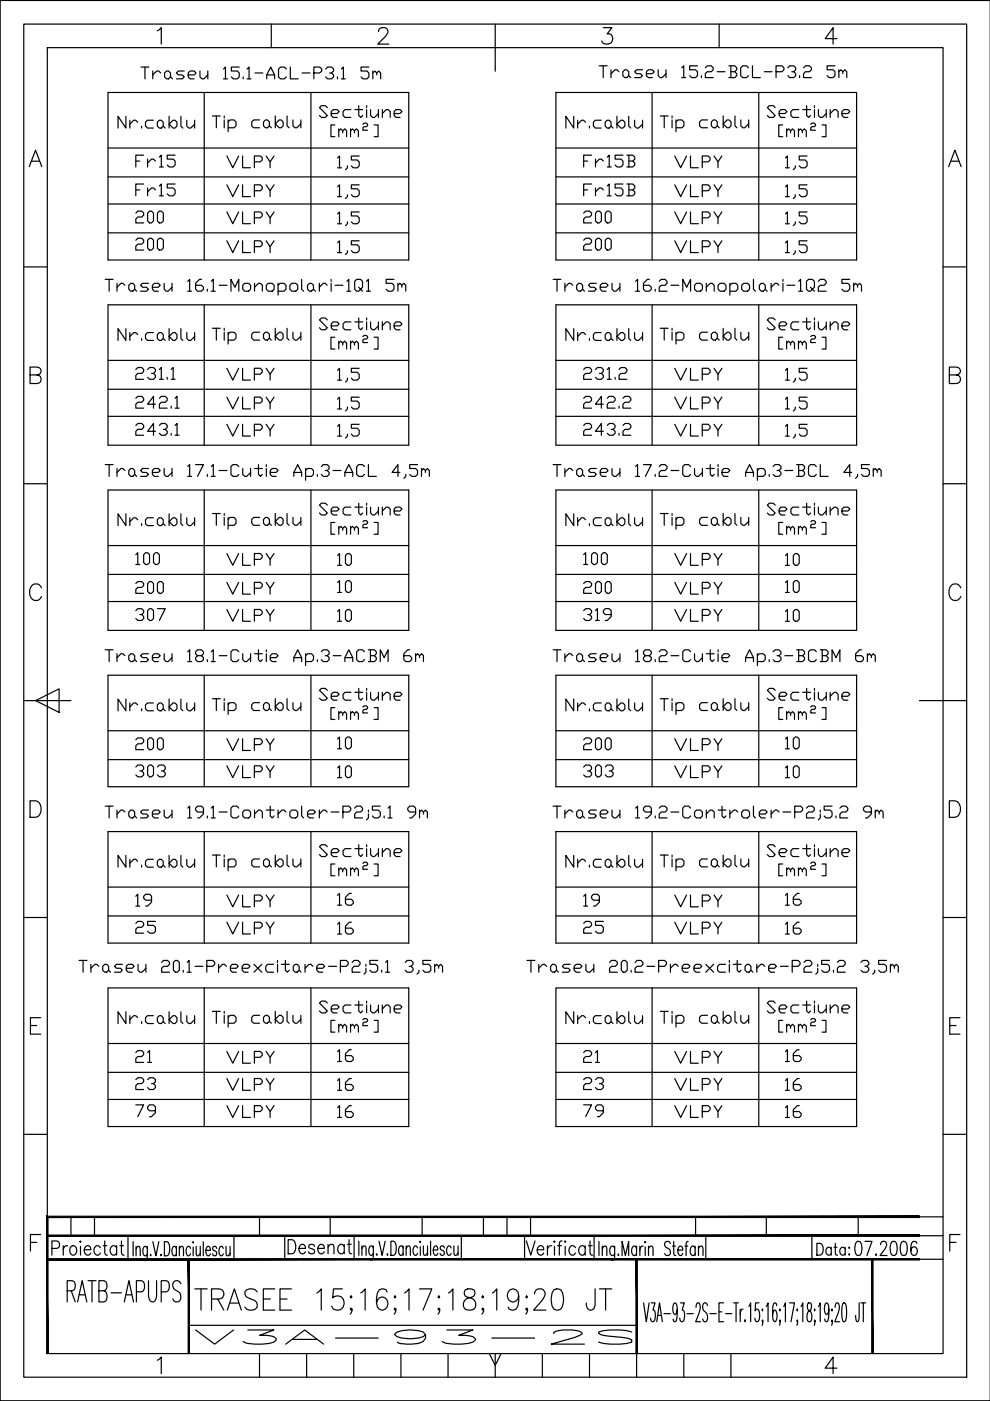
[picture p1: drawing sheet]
<svg xmlns="http://www.w3.org/2000/svg" width="210mm" height="297mm" viewBox="0 0 210 297" stroke-linecap="round" stroke-linejoin="round" font-family="sans-serif">
<!-- layer: INDICATOR -->
<g fill="none" stroke="#000" stroke-width=".25">
<path d="M15 258v4M20 258v4M55 258v4M70 258v4M89.5 258v4M102.5 258v4M107.5 258v4M112.5 258v4M147.5 258v4M162.5 258v4M182 258v4M11 264.7h1a.82 .82 0 0 0 .6-.8 .82 .82 0 0 0-.6-.8h-1v3"/>
<path d="M13.4 264.1v2M14.2 273.7h1.1a1.22 1.22 0 0 0 0-2.2h-1.1v4.5M14.3 264.1a.81 .81 0 0 0-.9 .9M15.1 273.7l.9 2.3M15.1 264.3a.64 .64 0 0 1 1.1 .2 1.01 1.01 0 0 1-.8 1.6 1.19 1.19 0 0 1-.3-1.8zM16.4 276l1-4.5 1 4.5M16.8 274.5h1.2M17.1 263.1v.3l-.1-.1zM17.1 264.3v1.8M17.9 265h1.3a.67 .67 0 0 0-.4-.8 .67 .67 0 0 0-.8 .3 1.01 1.01 0 0 0 .8 1.6l.4-.4M18.6 271.5h1.8M19.5 271.5v4.5"/>
<path d="M21 273.7h1.1a1.23 1.23 0 0 0 0-2.2h-1.1v4.5h1.1a1.41 1.41 0 0 0 0-2.3M21.3 264.5a.67 .67 0 0 0-.6-.4 .67 .67 0 0 0-.7 .4 1.01 1.01 0 0 0 .8 1.6l.5-.4M21.9 264.1h.8M22.2 263.1v2.4l.1 .5 .5 .1M23.5 274.1h2.2M24.7 264.5a.67 .67 0 0 0-.6-.4 .67 .67 0 0 0-.6 .4 1.01 1.01 0 0 0 .8 1.6l.4-.4M24.7 264.1v2M25.4 264.1h.8M25.7 263.1v2.4l.2 .5 .4 .1M26.4 276l.9-4.5 1 4.5M26.7 274.5h1.2M27.1 262v5"/>
<path d="M28.2 263.3v3M28.9 264.8l.4-.5 .3 .1 .1 1.9M28.9 264.3v2M28.9 273.9h1.1a1.39 1.39 0 0 0 0-2.4h-1.1v4.5M31.2 264.3l-.1 2.7-.2 .3-.4-.2M31.2 264.7l-.3-.4h-.2a1.45 1.45 0 0 0 0 2h.2l.3-.5M31.5 271.5v3.3l.4 1 .3 .2 .6-.2 .3-.4 .1-3.9M31.9 266v.3zM32.4 263.3l.7 3 .6-3M34.2 266v.3zM34.2 273.9h1.1a1.41 1.41 0 0 0 0-2.4h-1.1v4.5M34.9 263.3h.5a2.23 2.23 0 0 1 0 3h-.5z"/>
<path d="M37.4 264.7l-.3-.4h-.3a1.45 1.45 0 0 0 0 2h.3l.3-.5M37.4 264.3v2M38 264.8l.4-.5 .4 .1 .1 1.9M38 264.3v2M38.3 272.2a.92 .92 0 0 0-1.3-.6 .92 .92 0 0 0-.3 1.4l.4 .5a1.52 1.52 0 0 1 1 2.3 .87 .87 0 0 1-1.5-.4M40.4 264.7l-.3-.4h-.3a1.45 1.45 0 0 0 0 2h.3l.3-.5M41 263.3v.2zM41 264.4v1.9M41.6 264.3l.1 1.8 .4 .2 .4-.6M42.5 264.3v2M43.1 263.3v3M43.6 265.1h1v-.3a.53 .53 0 0 0-.6-.5l-.4 .8 .1 .7 .3 .5h.3l.3-.5"/>
<path d="M45.9 264.7l-.3-.4-.5 .1v.3a.95 .95 0 0 0 .8 .7 .55 .55 0 0 1 0 .6 .55 .55 0 0 1-.5 .3l-.3-.2v-.3M47.4 264.7l-.4-.4h-.2a1.45 1.45 0 0 0 0 2h.2l.4-.5M47.9 264.3l.1 1.8 .4 .2 .4-.6M48.8 264.3v2M49.6 262.2v5M60.4 261.9v5M61.1 262.8h.8a1.77 1.77 0 0 1 0 3h-.8zM63.4 264.7h1.4a.67 .67 0 0 0-.5-.8 .67 .67 0 0 0-.8 .4 1 1 0 0 0 .8 1.5l.5-.4M66.7 264.3a.66 .66 0 0 0-.6-.5 .66 .66 0 0 0-.7 .5l.2 .2 .8 .3a.55 .55 0 0 1 .2 .9 .73 .73 0 0 1-1.2-.3M67.4 264.7h1.3a.66 .66 0 0 0-.4-.8 .66 .66 0 0 0-.8 .4 1 1 0 0 0 .8 1.5l.4-.4M69.6 264.4l.5-.6 .6 .2 .1 1.8M69.6 263.8v2"/>
<path d="M73 264.3l-.5-.5a1 1 0 0 0-.9 1 1 1 0 0 0 .9 1l.5-.4M73 263.8v2M73.7 263.8h.8M74 262.8v2.5l.1 .4 .5 .1M75.1 262v5M76.1 263.2v3M76.7 264.7l.4-.5 .4 .1 .1 1.9M76.7 264.2v2M79.2 264.2l-.1 2.7-.3 .3-.4-.2M79.2 264.6l-.4-.4h-.2a1.43 1.43 0 0 0 0 2h.2l.4-.5M79.9 265.9v.3zM80.4 263.2l.6 3 .7-3"/>
<path d="M82.1 265.9v.3zM82.9 263.2h.5a2.2 2.2 0 0 1 0 3h-.5zM85.5 264.6l-.4-.4-.4 .1a1.48 1.48 0 0 0 .2 1.9h.2l.4-.5M85.5 264.2v2M86.1 264.7l.4-.5 .4 .1 .1 1.9M86.1 264.2v2M88.5 264.6l-.3-.4h-.2a1.4 1.4 0 0 0 0 2h.2l.3-.5M89.1 263.2v.2zM89.1 264.3v1.9M89.8 264.2v1.8l.4 .2 .4-.6M90.6 264.2v2M91.3 263.2v3"/>
<path d="M91.9 265h.9v-.3a.53 .53 0 0 0-.5-.5 1.43 1.43 0 0 0 0 2h.2l.3-.5M94.2 264.6l-.1-.3-.2-.1-.5 .1-.1 .3a.98 .98 0 0 0 .8 .7 .55 .55 0 0 1-.5 .9l-.2-.2-.1-.3M95.7 264.6l-.4-.4h-.2a1.4 1.4 0 0 0 0 2h.2l.4-.5M96.2 264.2l.1 1.8 .4 .2 .4-.6M97.1 264.2v2M97.8 262v5M111.2 262v5M111.6 263.1l.9 3 .9-3M113.9 265h1.4a.67 .67 0 0 0-.4-.8 .67 .67 0 0 0-.9 .3 1.01 1.01 0 0 0 .8 1.6l.5-.4M116.1 264.1v2M117 264.1a.81 .81 0 0 0-.9 .9M117.6 263.1v.3l-.2-.1z"/>
<path d="M117.6 264.3v1.8M118.2 264.1h.8M119.2 263.1l-.5 .2-.1 .4v2.4M119.8 263.1l.2 .2-.2 .1zM119.8 264.3v1.8M122 264.5a.67 .67 0 0 0-.6-.4 .67 .67 0 0 0-.6 .4 1.01 1.01 0 0 0 .7 1.6l.5-.4M124.1 264.5a.67 .67 0 0 0-.7-.4 .67 .67 0 0 0-.6 .4 1.01 1.01 0 0 0 .8 1.6l.5-.4M124.1 264.1v2M124.8 264.1h.8M125.1 263.1v2.4l.1 .5 .5 .1M126 262v5M127 263.2v3"/>
<path d="M127.7 264.8l.4-.6 .5 .1 .1 1.9M127.7 264.2v2M130.3 264.2l-.1 2.7-.2 .3-.5-.1M130.3 264.6l-.3-.4h-.3a1.35 1.35 0 0 0 0 2h.3l.3-.4M131.1 265.9v.3zM131.9 266.2v-3l.7 3 .7-3v3M135 264.6l-.4-.4h-.2a1.33 1.33 0 0 0 0 2h.2l.4-.4M135 264.2v2M135.7 264.2v2M136.4 264.2l-.5 .1-.2 .8M136.5 276.2l.5 4 .6-4M136.8 263.2v.3z"/>
<path d="M136.8 264.3v1.9M137.5 264.8l.4-.6 .5 .1 .1 1.9M137.5 264.2v2M138.1 276.2h.8l-.5 1.6 .4 .1 .1 .8a1.7 1.7 0 0 1-.4 1.5l-.4-.2-.2-.5M139.5 278.9h.7M140.8 278.5h1.3M142.1 263.6a.67 .67 0 0 0-1.1-.2 .67 .67 0 0 0 .3 1.1 1.06 1.06 0 0 1 .8 1.3 .64 .64 0 0 1-.6 .4 .64 .64 0 0 1-.6-.4M142.6 264.2h.6M142.8 263.2v2.4l.1 .5 .4 .1M143.6 277.6l-.2 .9-.2 .2a1.76 1.76 0 0 1 0-2.5l.2 .2a6.5 6.5 0 0 1 0 3.6l-.4 .2-.2-.2-.1-.3M143.7 265.1h1.1v-.3a.55 .55 0 0 0-.6-.6 1.33 1.33 0 0 0 0 2h.2l.4-.4M144.3 276.2h.8l-.5 1.6 .4 .1 .2 .8a1.66 1.66 0 0 1-.5 1.5l-.4-.2-.2-.5"/>
<path d="M145.2 264.2h.6M145.7 278.5h1.3M145.9 263.2l-.3 .1-.1 .5v2.4M147.4 264.6l-.4-.4h-.2a1.33 1.33 0 0 0 0 2h.2l.4-.4M147.4 264.2v2M147.6 277.2l.3-1h.3l.3 .8a6.9 6.9 0 0 1-1 3.2h1M148.1 264.8l.4-.6 .5 .1 .1 1.9M148.1 264.2v2M149.6 262v5M150 276.8l-.4-.6h-.2a1.47 1.47 0 0 0 .5 2.3v.2a1.3 1.3 0 0 1-.3 1.5h-.2l-.4-.5M150.5 278.5h1.4M152.4 278.1h.6"/>
<path d="M153.4 276.2h-1v4h1M153.8 278.5h1.4M155.5 276.2h1.1M156.1 276.2v4M156.9 277.6v2.6M157.5 277.6l-.3 .2-.3 .9M158 279.9v.3zM158.8 277l.4-.8v4M160.9 276.2h-.7l-.1 1.7 .3-.3h.2a2.23 2.23 0 0 1 0 2.6l-.4-.2-.2-.5M161.7 277.6v.3zM162.5 277l.3-.8v4M164.7 276.8l-.1-.4-.4-.2a3.4 3.4 0 0 0-.4 2.7l.1 .8 .1 .3 .3 .2a1.94 1.94 0 0 0 0-2.4l-.3 .1-.2 1"/>
<path d="M165.3 277.6v.3zM166.2 277l.3-.8v4M167.4 276.2h1l-.7 4M169 277.6v.3zM169.8 277l.4-.8v4M171.2 276.4a1.22 1.22 0 0 0 .7 1.7l.2 .8a1.29 1.29 0 0 1-.3 1.3h-.3a1.8 1.8 0 0 1 .5-2.6 1.27 1.27 0 0 0-.2-1.4zM172.1 262v5M172.7 277.6v.3zM173.2 263.6h.7a1.47 1.47 0 0 1 0 2.5h-.7zM173.5 277l.4-.8v4M175.7 277.6l-.2 .9-.3 .2a1.94 1.94 0 0 1 0-2.5l.3 .2a6.5 6.5 0 0 1 0 3.6l-.3 .2-.3-.2v-.3M176.2 264.8a.55 .55 0 0 0-.5-.4 .55 .55 0 0 0-.5 .4 .76 .76 0 0 0 0 .9 .76 .76 0 0 0 .9 .3l.1-.2"/>
<path d="M176.2 264.4v1.7M176.4 277.6v.3zM176.8 264.4h.7M177.1 277.2l.3-1h.3l.3 .8a6.9 6.9 0 0 1-1 3.2h1M177.1 263.6v2l.1 .4 .4 .1M178.7 276.4l.4-.2a2.96 2.96 0 0 1 .4 2.3l-.2 1.5-.4 .2a2.96 2.96 0 0 1-.4-2.3zM179.2 264.8a.55 .55 0 0 0-.5-.4 .55 .55 0 0 0-.6 .4 .76 .76 0 0 0 0 .9 .76 .76 0 0 0 .9 .3l.2-.2M179.2 264.4v1.7M180.1 264.4v.3zM180.1 265.9v.2zM181.6 263.3l.5-.1a1.49 1.49 0 0 1 .6 1.7l-.3 1.2-.5 .1a1.52 1.52 0 0 1-.7-1.7zM182.2 276.2v3.1l-.3 .9h-.2l-.2-.3-.1-1"/>
<path d="M182.5 276.2h1.1M183 276.2v4M183.4 263.2h1.5l-1.1 3M185.7 265.9v.3zM186.7 263.9l.2-.6 .7-.1a.97 .97 0 0 1 .1 1.6l-1.1 1.4h1.5M189.1 263.3l.5-.1a1.5 1.5 0 0 1 .6 1.7l-.3 1.2-.5 .1a1.5 1.5 0 0 1-.7-1.7zM191.2 263.3l.5-.1a1.5 1.5 0 0 1 .7 1.7l-.4 1.2-.5 .1a1.49 1.49 0 0 1-.6-1.7zM194.4 263.6l-.1-.3-.3-.1-.6 .1a3 3 0 0 0 0 2.8 .88 .88 0 0 0 1.1-.5 .88 .88 0 0 0-.3-1.1l-.3-.2-.5 .2-.3 .7M40 281h95M139.2 280.2l.6-4 .6 4M161.7 280v.2v-.3v.5l-.1 .6M165.4 280l-.1 .2v-.3l.1 .5-.1 .6"/>
<path d="M169.1 280l-.1 .2v-.3l.1 .5-.1 .6M172.8 280l-.1 .2v-.3l.1 .5-.2 .6M176.5 280l-.1 .2v-.3l.1 .5-.2 .6"/>
</g>
<g fill="#000" stroke="#000" stroke-width=".21">
<path d="M10.2 258.1h184.8v-.3zM9.9 257.8h185.1l-184.8 .3zM9.9 257.8l.3 29.2v-28.9zM9.9 257.8l.3 29.2h-.3z"/>
<path d="M10 262.1h185v-.3zM10 261.8h185l-185 .3z"/>
<path d="M10 267.2h185v-.4zM10 266.8h185l-185 .4z"/>
<path d="M39.9 267v20h.3zM39.9 267h.3v20z"/>
<path d="M134.8 267v20h.3zM134.8 267h.3v20z"/>
<path d="M184.8 267v20h.3zM184.8 267h.3v20z"/>
</g>
<!-- layer: 0 -->
<g fill="none" stroke="#000" stroke-width=".25">
<path d="M0 .1h210v296.9h-210zM5 5.1h200v286.9h-200zM10 10.1h190v276.9h-190zM22.9 19.6h63.8v35.5h-63.8zM33.4 6.5l.8-.6v3.5M43.3 19.6v35.5M57.5 5.1v5M65.9 19.6v35.5M80.3 6.7a.87 .87 0 0 1 .6-.8h.7a.84 .84 0 0 1 .5 1.3l-2 2.2h2.3M105 5.1v10M117.9 19.6h63.7v35.5h-63.7zM127.9 5.9h1.8l-1 1.3a1.12 1.12 0 0 1 1.2 1.3 1.12 1.12 0 0 1-1.5 .9l-.5-.2-.3-.5"/>
<path d="M138.3 19.6v35.5M152.5 5.1v5M160.9 19.6v35.5M177.5 8.2h-2.5l1.6-2.3v3.5M6.2 35.3l1.3-3.5 1.4 3.5M6.7 34.2h1.7M22.9 31.4h63.8M22.9 37.5h63.8M45 24.6h1.7M45.9 24.6v2.5M47.5 24.6v.4M47.5 25.4v1.7"/>
<path d="M48.4 25.8l.4-.4h.8l.4 .4v.9l-.4 .4h-1.2M48.4 25.4v2.5M55 25.4h-1.2l-.4 .4v.9l.4 .4h1.2M56.3 25.4h.4l.4 .4v.9l-.4 .4h-.4l-.4-.4v-.9zM57.1 26.7l.4 .4M58.4 26.3l.8-.9h.4l.4 .4v.9l-.4 .4h-.4zM58.4 24.6v2.5M60.9 24.6v2.1l.4 .4M62.1 25.4v1.3l.4 .4h.4l.9-.8M63.8 25.4v1.7M71.6 33.5l.4-.4v2.5M71.6 35.6h.8"/>
<path d="M73.7 35.2v.4l-.5 .4M76.2 33.1h-1.7v.8h1.2l.5 .4v.9l-.5 .4h-.8l-.4-.4M117.9 31.4h63.7M117.9 37.5h63.7M140 24.6h1.7M140.8 24.6v2.5M142.5 24.6v.4M142.5 25.4v1.7M143.3 25.8l.4-.4h.9l.4 .4v.9l-.4 .4h-1.3M143.3 25.4v2.5M150 25.4h-1.3l-.4 .4v.9l.4 .4h1.3M150.8 25.8l.4-.4h.5l.4 .4v.9l-.4 .4h-.5l-.4-.4z"/>
<path d="M152.1 26.7l.4 .4M153.3 26.3l.9-.9h.4l.4 .4v.9l-.4 .4h-.4zM153.3 24.6v2.5M155.8 24.6v2.1l.4 .4M157.1 25.4v1.3l.4 .4h.4l.8-.8M158.7 25.4v1.7M166.5 33.5l.5-.4v2.5M166.5 35.6h.9M168.6 35.2v.4l-.4 .4M171.1 33.1h-1.7v.8h1.3l.4 .4v.9l-.4 .4h-.8l-.5-.4M201.1 35.3l1.4-3.5 1.3 3.5M201.6 34.2h1.7"/>
<path d="M5 56.6h5M22.3 59.2h1.7M22.9 49.4h63.8M22.9 43.3h63.8M23.1 59.2v2.5M39.8 59.7l.4-.5v2.5M42.7 59.2h-.4l-.8 .9v1.2l.4 .4h.8l.4-.4v-.4l-.4-.4h-1.2M44.8 59.7l.4-.5v2.5M64 59.2v2.1l.4 .4M70.2 59.2v.5M71.6 51.5l.4-.4v2.5M71.6 53.6h.8"/>
<path d="M73.5 59.7l.5-.5v2.5M73.7 53.1v.5l-.5 .4M76.2 51.1h-1.7v.8h1.2l.5 .4v.8l-.5 .5h-.8l-.4-.5M77.7 59.7l.4-.5v2.5M83.5 59.2h-1.6v.9h1.2l.4 .4v.8l-.4 .4h-.8l-.4-.4M117.3 59.2h1.6M117.9 49.4h63.7M117.9 43.3h63.7M118.1 59.2v2.5M134.8 59.7l.4-.5v2.5M137.7 59.2h-.4l-.9 .9v1.2l.4 .4h.9l.4-.4v-.4l-.4-.4h-1.3M139.8 59.7l.4-.5h.8l.4 .5v.4l-.4 .4h-.8l-.4 .4v.8h1.6"/>
<path d="M159.8 59.2v2.1l.4 .4M166 59.2v.5M166.5 51.5l.5-.4v2.5M166.5 53.6h.9M168.6 53.1v.5l-.4 .4M169.3 59.7l.4-.5v2.5M171.1 51.1h-1.7v.8h1.3l.4 .4v.8l-.4 .5h-.8l-.5-.5M173.5 59.7l.4-.5h.8l.5 .5v.4l-.5 .4h-.8l-.4 .4v.8h1.7M180.2 59.2h-1.7v.9h1.2l.5 .4v.8l-.5 .4h-.8l-.4-.4M200 56.6h5M6.4 79.5h1.5l.5-.2a.82 .82 0 0 0 0-1.3l-.5-.2h-1.5v3.5h1.5a.92 .92 0 0 0 .8-.9 .92 .92 0 0 0-.8-.9M22.9 64.6h63.8v29.8h-63.8z"/>
<path d="M22.9 76.4h63.8M24.8 60.1v1.6M26.5 60.5l-.4-.4h-.5l-.8 .8M27.3 60.5l.4-.4h.4l.5 .4v.8l-.5 .4h-.4l-.4-.4zM28.6 61.3l.4 .4M31.5 60.1h-1.3l-.4 .4 .4 .4h.9l.4 .4-.4 .4h-1.3M32.3 60.9h1.3l.4-.4-.4-.4h-.9l-.4 .4v.8l.4 .4h.9M34.8 60.1v1.2l.4 .4h.4l.9-.8M36.5 60.1v1.6M39.8 61.7h.8M43.3 64.6v29.8M44 61.3v.4"/>
<path d="M44.8 61.7h.8M45 69.6h1.7M45.9 69.6v2.5M46.5 60.5h1.6M47.5 69.6v.4M47.5 70.4v1.7M48.4 70.9l.4-.5h.8l.4 .5v.8l-.4 .4h-1.2M48.4 70.4v2.5M49 61.7v-2.5l.8 1.7 .8-1.7v2.5M51.5 60.5l.4-.4h.8l.4 .4v.8l-.4 .4h-.8l-.4-.4zM54 60.9l.8-.8h.4l.4 .4v1.2M54 60.1v1.6"/>
<path d="M55 70.4h-1.2l-.4 .5v.8l.4 .4h1.2M56.3 70.4h.4l.4 .5v.8l-.4 .4h-.4l-.4-.4v-.8zM56.5 60.5l.4-.4h.8l.4 .4v.8l-.4 .4h-.8l-.4-.4zM57.1 71.7l.4 .4M58.4 71.3l.8-.9h.4l.4 .5v.8l-.4 .4h-.4zM58.4 69.6v2.5M59 60.5l.4-.4h.8l.4 .4v.8l-.4 .4h-1.2M59 60.1v2.5M60.9 69.6v2.1l.4 .4M61.5 60.5l.4-.4h.8l.4 .4v.8l-.4 .4h-.8l-.4-.4zM62.1 70.4v1.3l.4 .4h.4l.9-.8M63.8 70.4v1.7"/>
<path d="M65.2 60.5l.4-.4h.4l.5 .4v.8l-.5 .4h-.4l-.4-.4zM65.9 64.6v29.8M66.5 61.3l.4 .4M67.7 60.1v1.6M69.4 60.5l-.4-.4h-.5l-.8 .8M70.2 60.1v1.6M71 60.5h1.7M73.5 61.7h.9M76 60.9l.5 .4-.5 .4h-.4l-.4-.4v-1.6l.4-.5h.9l.4 .5v1.2l-.4 .4 .4 .4M77.7 61.7h.8M84.4 60.5l.4-.4 .4 .4v.4M84.4 60.1v1.6"/>
<path d="M85.2 60.5l.4-.4 .4 .4v1.2M117.9 64.6h63.7v29.8h-63.7zM117.9 76.4h63.7M119.8 60.1v1.6M121.4 60.5l-.4-.4h-.4l-.8 .8M122.3 60.5l.4-.4h.4l.4 .4v.8l-.4 .4h-.4l-.4-.4zM123.5 61.3l.4 .4M126.4 60.1h-1.2l-.4 .4 .4 .4h.8l.4 .4-.4 .4h-1.2M127.3 60.9h1.2l.4-.4-.4-.4h-.8l-.4 .4v.8l.4 .4h.8M129.8 60.1v1.2l.4 .4h.4l.8-.8M131.4 60.1v1.6M134.8 61.7h.8"/>
<path d="M138.3 64.6v29.8M138.9 61.3v.4M140 69.6h1.7M140.8 69.6v2.5M142.3 60.5h1.6M142.5 69.6v.4M142.5 70.4v1.7M143.3 70.9l.4-.5h.9l.4 .5v.8l-.4 .4h-1.3M143.3 70.4v2.5M144.8 61.7v-2.5l.8 1.7 .8-1.7v2.5M147.3 60.5l.4-.4h.8l.4 .4v.8l-.4 .4h-.8l-.4-.4zM149.8 60.9l.8-.8h.4l.4 .4v1.2"/>
<path d="M149.8 60.1v1.6M150 70.4h-1.3l-.4 .5v.8l.4 .4h1.3M150.8 70.9l.4-.5h.5l.4 .5v.8l-.4 .4h-.5l-.4-.4zM152.1 71.7l.4 .4M152.3 60.5l.4-.4h.8l.4 .4v.8l-.4 .4h-.8l-.4-.4zM153.3 69.6v2.5M154.2 70.4h.4l.4 .5v.8l-.4 .4h-.4l-.9-.8zM154.7 60.5l.5-.4h.8l.4 .4v.8l-.4 .4h-1.3M154.7 60.1v2.5M155.8 69.6v2.1l.4 .4M157.1 70.4v1.3l.4 .4h.4l.8-.8M157.3 60.5l.4-.4h.8l.4 .4v.8l-.4 .4h-.8l-.4-.4z"/>
<path d="M158.7 70.4v1.7M160.9 64.6v29.8M161 60.5l.4-.4h.4l.5 .4v.8l-.5 .4h-.4l-.4-.4zM162.3 61.3l.4 .4M163.5 60.1v1.6M165.2 60.5l-.4-.4h-.5l-.8 .8M166 60.1v1.6M166.8 60.5h1.7M169.3 61.7h.9M171.8 60.9l.4 .4-.4 .4h-.4l-.4-.4v-1.6l.4-.5h.8l.5 .5v1.2l-.5 .4 .5 .4M181 60.5l.4-.4 .4 .4v.4M181 60.1v1.6"/>
<path d="M181.8 60.5l.4-.4 .5 .4v1.2M201.3 79.5h1.5l.5-.2a.8 .8 0 0 0 0-1.3l-.5-.2h-1.5v3.5h1.5a.92 .92 0 0 0 .9-.9 .92 .92 0 0 0-.9-.9M22.3 98.5h1.7M22.9 88.3h63.8M22.9 82.5h63.8M23.1 98.5v2.5M24.8 99.3v1.7M26.5 99.8l-.4-.5h-.5l-.8 .9M27.7 99.3h.4l.5 .5v.8l-.5 .4h-.4l-.4-.4v-.8zM31.5 99.3h-1.3l-.4 .5 .4 .4h.9l.4 .4-.4 .4h-1.3M34.8 99.3v1.3l.4 .4h.4l.9-.8M36.5 99.3v1.7"/>
<path d="M39.8 98.9l.4-.4v2.5M41.5 98.5h1.6l-1.2 2.5M44.8 98.9l.4-.4v2.5M46.5 99.8h1.6M50.6 98.9l-.4-.4h-.8l-.4 .4v1.7l.4 .4h.8l.4-.4M51.5 99.3v1.3l.4 .4h.4l.8-.8M53.1 99.3v1.7M54 99.3h1.6M54.8 98.5v2.1l.4 .4 .4-.4M56.5 98.5v.4M56.5 99.3v1.7M64.8 99.8l.4-.5h.8l.5 .5v.8l-.5 .4h-1.2"/>
<path d="M64.8 99.3v2.5M68.1 98.9l.4-.4h.9l.4 .4v.4l-.4 .5h-.4M69.4 99.8l.4 .4v.4l-.4 .4h-.9l-.4-.4M70.6 99.8h1.7M77.3 98.9l-.4-.4h-.9l-.4 .4v1.7l.4 .4h.9l.4-.4M78.1 98.5v2.5h1.7M88.5 98.5h-1.6v.8h1.2l.4 .5v.8l-.4 .4h-.8l-.4-.4M89.4 99.8l.4-.5 .4 .5v.4M89.4 99.3v1.7M90.2 99.8l.4-.5 .4 .5v1.2M117.3 98.5h1.6M117.9 88.3h63.7"/>
<path d="M117.9 82.5h63.7M118.1 98.5v2.5M119.8 99.3v1.7M121.4 99.8l-.4-.5h-.4l-.8 .9M122.7 99.3h.4l.4 .5v.8l-.4 .4h-.4l-.4-.4v-.8zM126.4 99.3h-1.2l-.4 .5 .4 .4h.8l.4 .4-.4 .4h-1.2M129.8 99.3v1.3l.4 .4h.4l.8-.8M131.4 99.3v1.7M134.8 98.9l.4-.4v2.5M136.4 98.5h1.7l-1.3 2.5M139.8 98.9l.4-.4h.8l.4 .4v.4l-.4 .5h-.8l-.4 .4v.8h1.6M142.3 99.8h1.6"/>
<path d="M146.4 98.9l-.4-.4h-.8l-.4 .4v1.7l.4 .4h.8l.4-.4M147.3 99.3v1.3l.4 .4h.4l.8-.8M148.9 99.3v1.7M149.8 99.3h1.6M150.6 98.5v2.1l.4 .4 .4-.4M152.3 98.5v.4M152.3 99.3v1.7M160.6 99.8l.4-.5h.8l.5 .5v.8l-.5 .4h-1.2M160.6 99.3v2.5M163.9 98.9l.4-.4h.9l.4 .4v.4l-.4 .5h-.4M165.2 99.8l.4 .4v.4l-.4 .4h-.9l-.4-.4M166.4 99.8h1.7"/>
<path d="M168.9 98.5h1.3l.4 .4v.4l-.4 .5M169.3 99.8h.9l.4 .4v.4l-.4 .4h-1.3M169.3 98.5v2.5M173.1 98.9l-.4-.4h-.9l-.4 .4v1.7l.4 .4h.9l.4-.4M173.9 98.5v2.5h1.7M184.3 98.5h-1.6v.8h1.2l.4 .5v.8l-.4 .4h-.8l-.4-.4M185.2 99.8l.4-.5 .4 .5v.4M185.2 99.3v1.7M186 99.8l.4-.5 .4 .5v1.2M5 102.6h5M22.9 103.9h63.8v29.8h-63.8zM22.9 115.7h63.8"/>
<path d="M28.6 100.6l.4 .4M32.3 100.2h1.3l.4-.4-.4-.5h-.9l-.4 .5v.8l.4 .4h.9M39.8 101h.8M43.3 103.9v29.8M44 100.6v.4M44.8 101h.8M45 108.9h1.7M45.9 108.9v2.5M47.5 108.9v.4M47.5 109.7v1.7M48.4 110.1l.4-.4h.8l.4 .4v.9l-.4 .4h-1.2M48.4 109.7v2.5"/>
<path d="M55 109.7h-1.2l-.4 .4v.9l.4 .4h1.2M56.3 109.7h.4l.4 .4v.9l-.4 .4h-.4l-.4-.4v-.9zM57.1 111l.4 .4M57.3 100.2h1.2l.5-.4-.5-.5h-.8l-.4 .5v.8l.4 .4h.8M58.4 110.5l.8-.8h.4l.4 .4v.9l-.4 .4h-.4zM58.4 108.9v2.5M60.9 108.9v2.1l.4 .4M62.1 109.7v1.3l.4 .4h.4l.9-.9M62.3 101v-.8l.8-1.7 .9 1.7v.8M62.3 100.2h1.7M63.8 109.7v1.7M65.9 103.9v29.8"/>
<path d="M67.3 100.6v.4M73.1 101v-.8l.9-1.7 .8 1.7v.8M73.1 100.2h1.7M84.8 100.2h-1.7l1.3-1.7v2.5M86 100.6v.4l-.4 .4M117.9 103.9h63.7v29.8h-63.7zM117.9 115.7h63.7M123.5 100.6l.4 .4M127.3 100.2h1.2l.4-.4-.4-.5h-.8l-.4 .5v.8l.4 .4h.8M134.8 101h.8M138.3 103.9v29.8M138.9 100.6v.4"/>
<path d="M140 108.9h1.7M140.8 108.9v2.5M142.5 108.9v.4M142.5 109.7v1.7M143.3 110.1l.4-.4h.9l.4 .4v.9l-.4 .4h-1.3M143.3 109.7v2.5M150 109.7h-1.3l-.4 .4v.9l.4 .4h1.3M150.8 110.1l.4-.4h.5l.4 .4v.9l-.4 .4h-.5l-.4-.4zM152.1 111l.4 .4M153.1 100.2h1.2l.4-.4-.4-.5h-.8l-.4 .5v.8l.4 .4h.8M153.3 108.9v2.5M154.2 109.7h.4l.4 .4v.9l-.4 .4h-.4l-.9-.9z"/>
<path d="M155.8 108.9v2.1l.4 .4M157.1 109.7v1.3l.4 .4h.4l.8-.9M158.1 101v-.8l.8-1.7 .9 1.7v.8M158.1 100.2h1.7M158.7 109.7v1.7M160.9 103.9v29.8M163.1 100.6v.4M180.6 100.2h-1.7l1.3-1.7v2.5M181.8 100.6v.4l-.4 .4M200 102.6h5M8.8 124.6a1.29 1.29 0 0 0-1.5-.8 1.29 1.29 0 0 0-1 1.3 1.61 1.61 0 0 0 1.7 2.2l.6-.5 .2-.3M22.3 137.8h1.7"/>
<path d="M22.9 121.8h63.8M22.9 127.5h63.8M23.1 137.8v2.5M24.8 138.6v1.7M26.5 139l-.4-.4h-.5l-.8 .8M27.3 139l.4-.4h.4l.5 .4v.9l-.5 .4h-.4l-.4-.4zM28.6 139.9l.4 .4M31.5 138.6h-1.3l-.4 .4 .4 .4h.9l.4 .5-.4 .4h-1.3M32.3 139.4h1.3l.4-.4-.4-.4h-.9l-.4 .4v.9l.4 .4h.9M34.8 138.6v1.3l.4 .4h.4l.9-.9M36.5 138.6v1.7M39.8 138.2l.4-.4v2.5"/>
<path d="M41.9 139l-.4-.4v-.4l.4-.4h.8l.4 .4v.4l-.4 .4h-.8l-.4 .4v.5l.4 .4h.8l.4-.4v-.5l-.4-.4M44 139.9v.4M44.8 138.2l.4-.4v2.5M46.5 139h1.6M50.6 138.2l-.4-.4h-.8l-.4 .4v1.7l.4 .4h.8l.4-.4M51.5 138.6v1.3l.4 .4h.4l.8-.9M53.1 138.6v1.7M54 138.6h1.6M54.8 137.8v2.1l.4 .4 .4-.4M56.5 137.8v.4M56.5 138.6v1.7M57.3 139.4h1.2l.5-.4-.5-.4h-.8l-.4 .4v.9l.4 .4h.8"/>
<path d="M62.3 139.4h1.7M64.8 139l.4-.4h.8l.5 .4v.9l-.5 .4h-1.2M64.8 138.6v2.5M67.3 139.9v.4M68.1 138.2l.4-.4h.9l.4 .4v.4l-.4 .4h-.4M69.4 139l.4 .4v.5l-.4 .4h-.9l-.4-.4M70.6 139h1.7M73.1 139.4h1.7M77.3 138.2l-.4-.4h-.9l-.4 .4v1.7l.4 .4h.9l.4-.4M78.1 137.8h1.3l.4 .4v.4l-.4 .4M78.5 139h.9l.4 .4v.5l-.4 .4h-1.3M78.5 137.8v2.5"/>
<path d="M86.9 137.8h-.4l-.9 .8v1.3l.4 .4h.9l.4-.4v-.5l-.4-.4h-1.3M88.1 139l.4-.4 .5 .4v.4M88.1 138.6v1.7M89 139l.4-.4 .4 .4v1.3M117.3 137.8h1.6M117.9 121.8h63.7M117.9 127.5h63.7M118.1 137.8v2.5M119.8 138.6v1.7M121.4 139l-.4-.4h-.4l-.8 .8M122.7 138.6h.4l.4 .4v.9l-.4 .4h-.4l-.4-.4v-.9zM123.5 139.9l.4 .4"/>
<path d="M126.4 138.6h-1.2l-.4 .4 .4 .4h.8l.4 .5-.4 .4h-1.2M127.3 139.4h1.2l.4-.4-.4-.4h-.8l-.4 .4v.9l.4 .4h.8M129.8 138.6v1.3l.4 .4h.4l.8-.9M131.4 138.6v1.7M134.8 138.2l.4-.4v2.5M136.8 139l-.4-.4v-.4l.4-.4h.9l.4 .4v.4l-.4 .4h-.9l-.4 .4v.5l.4 .4h.9l.4-.4v-.5l-.4-.4M138.9 139.9v.4M139.8 138.2l.4-.4h.8l.4 .4v.4l-.4 .4h-.8l-.4 .4v.9h1.6M142.3 139h1.6M146.4 138.2l-.4-.4h-.8l-.4 .4v1.7l.4 .4h.8l.4-.4M147.3 138.6v1.3l.4 .4h.4l.8-.9M148.9 138.6v1.7"/>
<path d="M149.8 138.6h1.6M150.6 137.8v2.1l.4 .4 .4-.4M152.3 137.8v.4M152.3 138.6v1.7M153.1 139.4h1.2l.4-.4-.4-.4h-.8l-.4 .4v.9l.4 .4h.8M158.1 139.4h1.7M160.6 139l.4-.4h.8l.5 .4v.9l-.5 .4h-1.2M160.6 138.6v2.5M163.1 139.9v.4M163.9 138.2l.4-.4h.9l.4 .4v.4l-.4 .4h-.4M165.2 139l.4 .4v.5l-.4 .4h-.9l-.4-.4M166.4 139h1.7"/>
<path d="M168.9 137.8h1.3l.4 .4v.4l-.4 .4M169.3 139h.9l.4 .4v.5l-.4 .4h-1.3M169.3 137.8v2.5M173.1 138.2l-.4-.4h-.9l-.4 .4v1.7l.4 .4h.9l.4-.4M173.9 137.8h1.3l.4 .4v.4l-.4 .4M174.3 139h.9l.4 .4v.5l-.4 .4h-1.3M174.3 137.8v2.5M182.7 137.8h-.5l-.8 .8v1.3l.4 .4h.9l.4-.4v-.5l-.4-.4h-1.3M183.9 139l.4-.4 .4 .4v.4M183.9 138.6v1.7M184.7 139l.5-.4 .4 .4v1.3M203.7 124.6a1.29 1.29 0 0 0-1.5-.8 1.29 1.29 0 0 0-1 1.3 1.52 1.52 0 0 0 .3 1.7 1.52 1.52 0 0 0 1.7 .3l.5-.6"/>
<path d="M5 148.5h10M7.5 148.5l5-2.5v5zM22.9 143.2h63.8v23.6h-63.8zM22.9 154.9h63.8M39.8 140.3h.8M43.3 143.2v23.6M44.8 140.3h.8M45 148.1h1.7M45.9 148.1v2.5M47.5 148.1v.5M47.5 149v1.6M48.4 149.4l.4-.4h.8l.4 .4v.8l-.4 .4h-1.2"/>
<path d="M48.4 149v2.5M55 149h-1.2l-.4 .4v.8l.4 .4h1.2M55.9 149.4l.4-.4h.4l.4 .4v.8l-.4 .4h-.4l-.4-.4zM57.1 150.2l.4 .4M58.4 149.8l.8-.8h.4l.4 .4v.8l-.4 .4h-.4zM58.4 148.1v2.5M60.9 148.1v2.1l.4 .4M62.1 149v1.2l.4 .4h.4l.9-.8M62.3 140.3v-.9l.8-1.6 .9 1.6v.9M63.8 149v1.6M65.9 143.2v23.6M73.1 140.3v-.9l.9-1.6 .8 1.6v.9"/>
<path d="M80.6 140.3v-2.5l.8 1.6 .9-1.6v2.5M117.9 143.2h63.7v23.6h-63.7zM117.9 154.9h63.7M134.8 140.3h.8M138.3 143.2v23.6M140 148.1h1.7M140.8 148.1v2.5M142.5 148.1v.5M142.5 149v1.6M143.3 149.4l.4-.4h.9l.4 .4v.8l-.4 .4h-1.3M143.3 149v2.5M150 149h-1.3l-.4 .4v.8l.4 .4h1.3"/>
<path d="M150.8 149.4l.4-.4h.5l.4 .4v.8l-.4 .4h-.5l-.4-.4zM152.1 150.2l.4 .4M153.3 149.8l.9-.8h.4l.4 .4v.8l-.4 .4h-.4zM153.3 148.1v2.5M155.8 148.1v2.1l.4 .4M157.1 149v1.2l.4 .4h.4l.8-.8M158.1 140.3v-.9l.8-1.6 .9 1.6v.9M158.7 149v1.6M160.9 143.2v23.6M176.4 140.3v-2.5l.8 1.6 .9-1.6v2.5M195 148.5h10M6.4 169.8h1.1a1.87 1.87 0 0 1 1.2 1.7 1.87 1.87 0 0 1-1.2 1.8h-1.1z"/>
<path d="M22.9 176.3h63.8v23.7h-63.8zM22.9 161.1h63.8M43.3 176.3v23.7M65.9 176.3v23.7M117.9 176.3h63.7v23.7h-63.7zM117.9 161.1h63.7M138.3 176.3v23.7M160.9 176.3v23.7M201.3 169.8h1.2a1.87 1.87 0 0 1 1.2 1.7 1.87 1.87 0 0 1-1.2 1.8h-1.2zM5 194.5h5M22.9 194.2h63.8M22.9 188.1h63.8"/>
<path d="M45 181.3h1.7M45.9 181.3v2.5M47.5 181.3v.4M47.5 182.1v1.7M48.4 182.5l.4-.4h.8l.4 .4v.9l-.4 .4h-1.2M48.4 182.1v2.5M55 182.1h-1.2l-.4 .4v.9l.4 .4h1.2M56.3 182.1h.4l.4 .4v.9l-.4 .4h-.4l-.4-.4v-.9zM57.1 183.4l.4 .4M58.4 183l.8-.9h.4l.4 .4v.9l-.4 .4h-.4zM58.4 181.3v2.5M60.9 181.3v2.1l.4 .4"/>
<path d="M62.1 182.1v1.3l.4 .4h.4l.9-.8M63.8 182.1v1.7M117.9 194.2h63.7M117.9 188.1h63.7M140 181.3h1.7M140.8 181.3v2.5M142.5 181.3v.4M142.5 182.1v1.7M143.3 182.5l.4-.4h.9l.4 .4v.9l-.4 .4h-1.3M143.3 182.1v2.5M150 182.1h-1.3l-.4 .4v.9l.4 .4h1.3M150.8 182.5l.4-.4h.5l.4 .4v.9l-.4 .4h-.5l-.4-.4z"/>
<path d="M152.1 183.4l.4 .4M153.3 181.3v2.5M154.2 182.1h.4l.4 .4v.9l-.4 .4h-.4l-.9-.8zM155.8 181.3v2.1l.4 .4M157.1 182.1v1.3l.4 .4h.4l.8-.8M158.7 182.1v1.7M200 194.5h5M6.5 217.4h1.3M8.6 215.8h-2.1v3.5h2.1M22.9 209.5h63.8v29.4h-63.8zM43.3 209.5v29.4M45 214.4h1.7"/>
<path d="M45.9 214.4v2.5M47.5 214.4v.5M47.5 215.3v1.6M48.4 215.7l.4-.4h.8l.4 .4v.8l-.4 .4h-1.2M48.4 215.3v2.5M55 215.3h-1.2l-.4 .4v.8l.4 .4h1.2M56.3 215.3h.4l.4 .4v.8l-.4 .4h-.4l-.4-.4v-.8zM57.1 216.5l.4 .4M58.4 216.1l.8-.8h.4l.4 .4v.8l-.4 .4h-.4zM58.4 214.4v2.5M60.9 214.4v2.1l.4 .4M62.1 215.3v1.2l.4 .4h.4l.9-.8"/>
<path d="M63.8 215.3v1.6M65.9 209.5v29.4M117.9 209.5h63.7v29.4h-63.7zM138.3 209.5v29.4M140 214.4h1.7M140.8 214.4v2.5M142.5 214.4v.5M142.5 215.3v1.6M143.3 215.7l.4-.4h.9l.4 .4v.8l-.4 .4h-1.3M143.3 215.3v2.5M150 215.3h-1.3l-.4 .4v.8l.4 .4h1.3M150.8 215.7l.4-.4h.5l.4 .4v.8l-.4 .4h-.5l-.4-.4z"/>
<path d="M152.1 216.5l.4 .4M153.3 214.4v2.5M154.2 215.3h.4l.4 .4v.8l-.4 .4h-.4l-.9-.8zM155.8 214.4v2.1l.4 .4M157.1 215.3v1.2l.4 .4h.4l.8-.8M158.7 215.3v1.6M160.9 209.5v29.4M201.4 217.4h1.3M203.5 215.8h-2.1v3.5h2.1M22.9 233.1h63.8M22.9 221.2h63.8M22.9 227.4h63.8"/>
<path d="M117.9 233.1h63.7M117.9 221.2h63.7M117.9 227.4h63.7M5 240.5h5M195 258h5M200 240.5h5M6.5 263.4h1.3M8.6 261.7h-2.1v3.5M195 267h5M195 262h5M201.4 263.4h1.3M203.5 261.7h-2.1v3.5"/>
<path d="M33.4 288.4l.8-.7v3.5M55 287v5M65 287v5M75 287v5M85 287v5M95 287v5M103.7 287l1.3 2.5 1.2-2.5M105 287v5M115 287v5M125 287v5M135 287v5M145 287v5"/>
<path d="M155 287v5M177.5 290.1h-2.5l1.6-2.4v3.5"/>
</g>
<text font-size="9.3" x="40.2" y="279.8">TRASEE 15;16;17;18;19;20 JT</text>
<g font-size="6.2">
<text x="70.2" y="43.4">1,5</text>
<text x="165.5" y="43.4">1,5</text>
<text x="70.2" y="49">1,5</text>
<text x="165.5" y="49">1,5</text>
<text x="70.2" y="82.2">1,5</text>
<text x="165.5" y="82.2">1,5</text>
<text x="70.2" y="88.2">1,5</text>
<text x="165.5" y="88.2">1,5</text>
<text x="46.9" y="93.8">VLPY</text>
<text x="70.2" y="94.2">1,5</text>
<text x="141.8" y="93.8">VLPY</text>
<text x="165.5" y="94.2">1,5</text>
<text x="68.8" y="114.7">[mm ]</text>
<text x="164" y="114.7">[mm ]</text>
<text x="46.9" y="127.4">VLPY</text>
<text x="70.2" y="127">10</text>
<text x="141.8" y="127.4">VLPY</text>
<text x="165.5" y="127">10</text>
<text x="46.9" y="160.5">VLPY</text>
<text x="70.2" y="160.2">10</text>
<text x="141.8" y="160.5">VLPY</text>
<text x="165.5" y="160.2">10</text>
<text x="21.2" y="175">Traseu 19.1-Controler-P2;5.1 9m</text>
<text x="116.1" y="175">Traseu 19.2-Controler-P2;5.2 9m</text>
<text x="70.2" y="193.3">16</text>
<text x="165.5" y="193.3">16</text>
<text x="15.5" y="207.8">Traseu 20.1-Preexcitare-P2;5.1 3,5m</text>
<text x="110.4" y="207.8">Traseu 20.2-Preexcitare-P2;5.2 3,5m</text>
<text x="40.2" y="286.1">V3A-93-2S</text>
</g>
<g font-size="5.7">
<text x="28.6" y="18">Traseu 15.1-ACL-P3.1 5m</text>
<text x="125.9" y="17.6">Traseu 15.2-BCL-P3.2 5m</text>
<text x="23.6" y="28.2">Nr.cablu</text>
<text x="66.7" y="26.1">Sectiune</text>
<text x="118.9" y="28.2">Nr.cablu</text>
<text x="161.6" y="26.1">Sectiune</text>
<text x="68.8" y="30.3">[mm ]</text>
<text x="164" y="30.3">[mm ]</text>
<text x="27.5" y="36.7">Fr15</text>
<text x="46.9" y="36.7">VLPY</text>
<text x="122.4" y="36.7">Fr15B</text>
<text x="141.8" y="36.7">VLPY</text>
<text x="27.5" y="42.7">Fr15</text>
<text x="46.9" y="43">VLPY</text>
<text x="122.4" y="42.7">Fr15B</text>
<text x="141.8" y="43">VLPY</text>
<text x="27.5" y="48.3">200</text>
<text x="46.9" y="48.7">VLPY</text>
<text x="122.4" y="48.3">200</text>
<text x="141.8" y="48.7">VLPY</text>
<text x="27.5" y="54.3">200</text>
<text x="46.9" y="54.7">VLPY</text>
<text x="122.4" y="54.3">200</text>
<text x="141.8" y="54.7">VLPY</text>
<text x="66.7" y="71.3">Sectiune</text>
<text x="161.6" y="71.3">Sectiune</text>
<text x="23.6" y="73.4">Nr.cablu</text>
<text x="68.8" y="75.1">[mm ]</text>
<text x="118.9" y="73.4">Nr.cablu</text>
<text x="164" y="75.1">[mm ]</text>
<text x="27.5" y="81.5">231.1</text>
<text x="46.9" y="81.8">VLPY</text>
<text x="122.4" y="81.5">231.2</text>
<text x="141.8" y="81.8">VLPY</text>
<text x="27.5" y="87.8">242.1</text>
<text x="46.9" y="87.8">VLPY</text>
<text x="122.4" y="87.8">242.2</text>
<text x="141.8" y="87.8">VLPY</text>
<text x="27.5" y="93.5">243.1</text>
<text x="122.4" y="93.5">243.2</text>
<text x="23.6" y="112.5">Nr.cablu</text>
<text x="66.7" y="110.4">Sectiune</text>
<text x="118.9" y="112.5">Nr.cablu</text>
<text x="161.6" y="110.4">Sectiune</text>
<text x="27.5" y="121">100</text>
<text x="46.9" y="121">VLPY</text>
<text x="70.2" y="121">10</text>
<text x="122.4" y="121">100</text>
<text x="141.8" y="121">VLPY</text>
<text x="165.5" y="121">10</text>
<text x="27.5" y="127">200</text>
<text x="122.4" y="127">200</text>
<text x="27.5" y="132.6">307</text>
<text x="46.9" y="133">VLPY</text>
<text x="70.2" y="133">10</text>
<text x="122.4" y="132.6">319</text>
<text x="141.8" y="133">VLPY</text>
<text x="165.5" y="133">10</text>
<text x="66.7" y="149.6">Sectiune</text>
<text x="161.6" y="149.6">Sectiune</text>
<text x="23.6" y="152">Nr.cablu</text>
<text x="68.8" y="153.8">[mm ]</text>
<text x="118.9" y="152">Nr.cablu</text>
<text x="164" y="153.8">[mm ]</text>
<text x="27.5" y="160.2">200</text>
<text x="122.4" y="160.2">200</text>
<text x="27.5" y="165.8">303</text>
<text x="46.9" y="166.2">VLPY</text>
<text x="70.2" y="166.2">10</text>
<text x="122.4" y="165.8">303</text>
<text x="141.8" y="166.2">VLPY</text>
<text x="165.5" y="166.2">10</text>
<text x="23.6" y="185.2">Nr.cablu</text>
<text x="66.7" y="182.7">Sectiune</text>
<text x="118.9" y="185.2">Nr.cablu</text>
<text x="161.6" y="182.7">Sectiune</text>
<text x="68.8" y="187">[mm ]</text>
<text x="164" y="187">[mm ]</text>
<text x="27.5" y="193.3">19</text>
<text x="46.9" y="193.3">VLPY</text>
<text x="122.4" y="193.3">19</text>
<text x="141.8" y="193.3">VLPY</text>
<text x="27.5" y="199">25</text>
<text x="46.9" y="199.3">VLPY</text>
<text x="70.2" y="199.3">16</text>
<text x="122.4" y="199">25</text>
<text x="141.8" y="199.3">VLPY</text>
<text x="165.5" y="199.3">16</text>
<text x="66.7" y="215.9">Sectiune</text>
<text x="161.6" y="215.9">Sectiune</text>
<text x="23.6" y="218.4">Nr.cablu</text>
<text x="68.8" y="220.1">[mm ]</text>
<text x="118.9" y="218.4">Nr.cablu</text>
<text x="164" y="220.1">[mm ]</text>
<text x="27.5" y="226.5">21</text>
<text x="46.9" y="226.5">VLPY</text>
<text x="70.2" y="226.1">16</text>
<text x="122.4" y="226.5">21</text>
<text x="141.8" y="226.5">VLPY</text>
<text x="165.5" y="226.1">16</text>
<text x="27.5" y="232.1">23</text>
<text x="46.9" y="232.5">VLPY</text>
<text x="70.2" y="232.5">16</text>
<text x="122.4" y="232.1">23</text>
<text x="141.8" y="232.5">VLPY</text>
<text x="165.5" y="232.5">16</text>
<text x="27.5" y="238.1">79</text>
<text x="46.9" y="238.1">VLPY</text>
<text x="70.2" y="238.1">16</text>
<text x="122.4" y="238.1">79</text>
<text x="141.8" y="238.1">VLPY</text>
<text x="165.5" y="238.1">16</text>
</g>
</svg>
